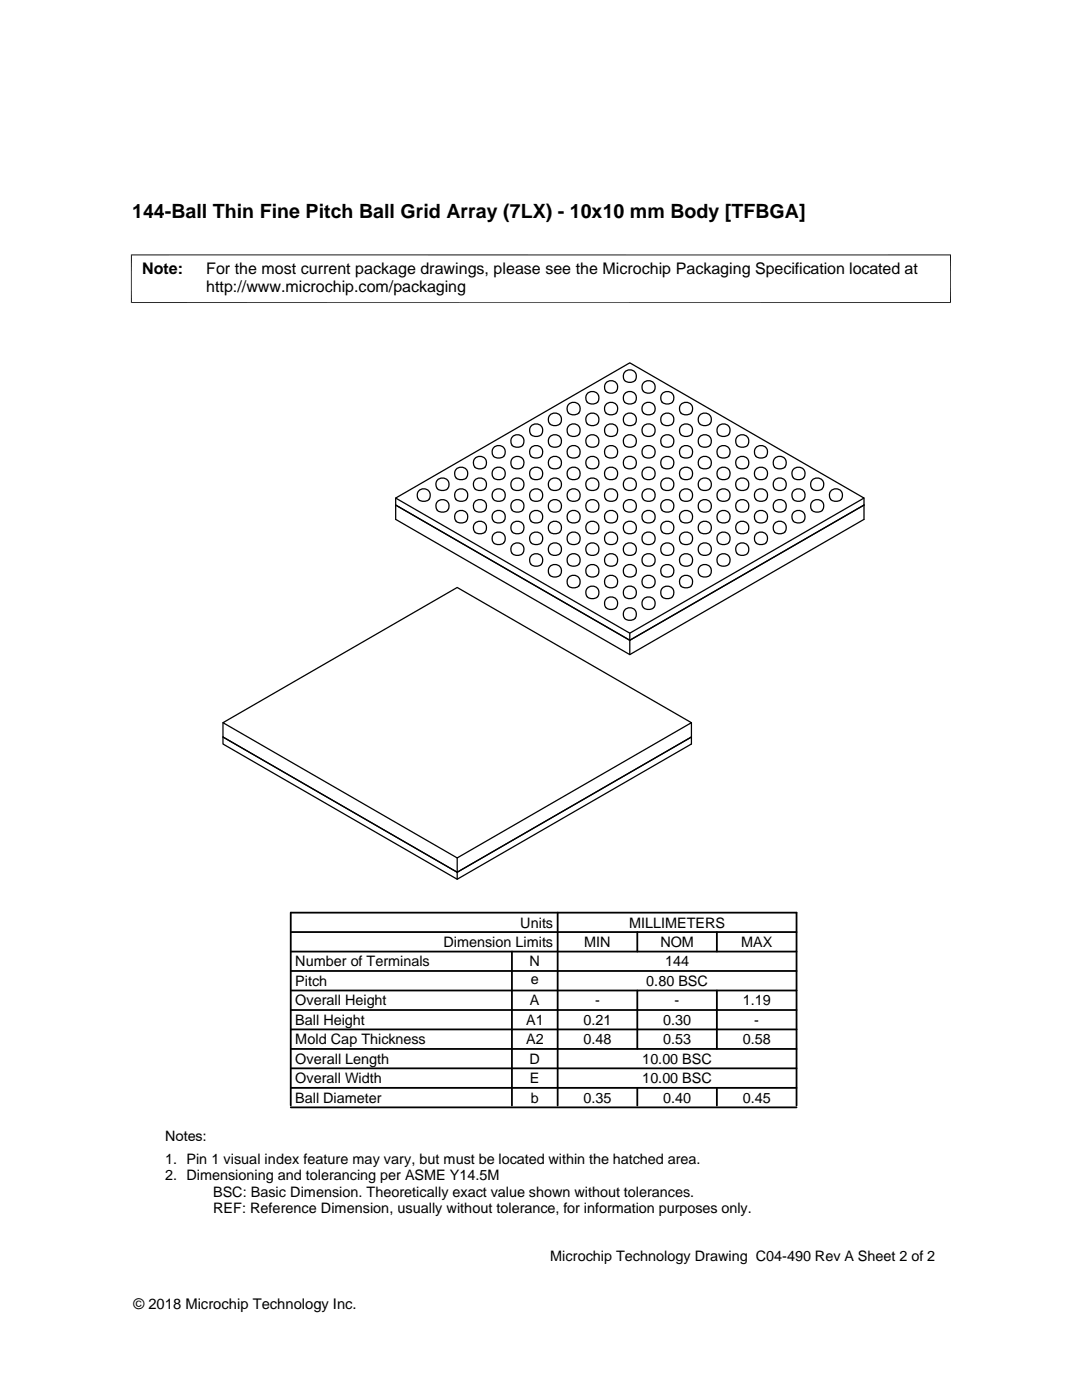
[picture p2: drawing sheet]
<svg xmlns="http://www.w3.org/2000/svg" width="216mm" height="279mm" viewBox="0 0 216 279" stroke-linecap="round" stroke-linejoin="round" font-family="sans-serif">
<g fill="none" stroke="#000" stroke-width=".25">
<path d="M117.1 78.7a1.3 1.3 0 0 1 1.7-.5 1.3 1.3 0 0 1 .5 1.8 1.3 1.3 0 0 1-1.7 .5l-.3-.2a1.33 1.33 0 0 1-.2-1.6zM120.8 76.5a1.32 1.32 0 0 1 1.9-.3 1.32 1.32 0 0 1 .2 1.9 1.32 1.32 0 0 1-1.9 .1 1.26 1.26 0 0 1-.2-1.7zM124.6 78.7a1.3 1.3 0 0 1 1.7-.4 1.3 1.3 0 0 1 .5 1.7 1.3 1.3 0 0 1-1.7 .5l-.4-.2a1.31 1.31 0 0 1-.1-1.6zM124.6 74.4a1.3 1.3 0 0 1 1.7-.5 1.3 1.3 0 0 1 .5 1.8 1.3 1.3 0 0 1-1.7 .5l-.4-.2a1.31 1.31 0 0 1-.1-1.6zM128.3 76.5a1.3 1.3 0 0 1 1.8-.4 1.3 1.3 0 0 1 .5 1.7 1.3 1.3 0 0 1-1.8 .6l-.3-.2a1.26 1.26 0 0 1-.2-1.7zM132 78.7a1.3 1.3 0 0 1 1.8-.5 1.3 1.3 0 0 1 .5 1.8 1.3 1.3 0 0 1-1.7 .5l-.4-.2a1.31 1.31 0 0 1-.2-1.6zM79 99.4l46.7-27 46.7 27-46.7 27zM79 99.4v4.3l46.7 26.9 46.7-26.9v-4.3M83.4 98.1a1.3 1.3 0 0 1 1.8-.4 1.3 1.3 0 0 1 .5 1.7 1.3 1.3 0 0 1-1.8 .6l-.3-.2a1.36 1.36 0 0 1-.2-1.7zM87.2 96a1.31 1.31 0 0 1 1.7-.5 1.31 1.31 0 0 1 .5 1.8 1.31 1.31 0 0 1-1.7 .5l-.3-.2a1.4 1.4 0 0 1-.2-1.6zM90.9 93.8a1.31 1.31 0 0 1 1.8-.4 1.31 1.31 0 0 1 .5 1.7 1.31 1.31 0 0 1-1.8 .5l-.3-.1a1.36 1.36 0 0 1-.2-1.7zM90.9 98.1a1.31 1.31 0 0 1 1.8-.4 1.31 1.31 0 0 1 .5 1.7 1.31 1.31 0 0 1-1.8 .6l-.3-.2a1.36 1.36 0 0 1-.2-1.7z"/>
<path d="M94.6 96a1.31 1.31 0 0 1 1.8-.5 1.31 1.31 0 0 1 .5 1.8 1.31 1.31 0 0 1-1.7 .5l-.4-.2a1.38 1.38 0 0 1-.2-1.6zM94.6 91.6a1.31 1.31 0 0 1 1.8-.4 1.31 1.31 0 0 1 .5 1.7 1.31 1.31 0 0 1-1.7 .6l-.4-.2a1.38 1.38 0 0 1-.2-1.7zM98.4 98.1a1.31 1.31 0 0 1 1.8-.4 1.31 1.31 0 0 1 .4 1.7 1.31 1.31 0 0 1-1.7 .6l-.3-.2a1.3 1.3 0 0 1-.2-1.7zM98.4 93.8a1.31 1.31 0 0 1 1.8-.4 1.31 1.31 0 0 1 .4 1.7 1.31 1.31 0 0 1-1.7 .5l-.3-.1a1.3 1.3 0 0 1-.2-1.7zM98.4 89.5a1.31 1.31 0 0 1 1.8-.5 1.31 1.31 0 0 1 .4 1.8 1.31 1.31 0 0 1-1.7 .5l-.3-.2a1.3 1.3 0 0 1-.2-1.6zM102.1 95.9a1.31 1.31 0 0 1 1.8-.4 1.31 1.31 0 0 1 .5 1.8 1.31 1.31 0 0 1-1.8 .5l-.3-.2a1.36 1.36 0 0 1-.2-1.7zM102.1 91.6a1.31 1.31 0 0 1 1.8-.4 1.31 1.31 0 0 1 .5 1.8 1.31 1.31 0 0 1-1.8 .5l-.3-.2a1.36 1.36 0 0 1-.2-1.7zM102.1 87.3a1.31 1.31 0 0 1 1.8-.4 1.31 1.31 0 0 1 .5 1.7 1.31 1.31 0 0 1-1.8 .6l-.3-.2a1.36 1.36 0 0 1-.2-1.7zM105.9 93.8a1.31 1.31 0 0 1 1.7-.5 1.31 1.31 0 0 1 .5 1.8 1.31 1.31 0 0 1-1.7 .5l-.4-.1a1.38 1.38 0 0 1-.1-1.7zM105.9 98.1a1.31 1.31 0 0 1 1.7-.4 1.31 1.31 0 0 1 .5 1.7 1.31 1.31 0 0 1-1.7 .6l-.4-.2a1.38 1.38 0 0 1-.1-1.7zM105.9 85.2a1.34 1.34 0 0 1 2.2-.2 1.34 1.34 0 0 1-.7 2.1 1.34 1.34 0 0 1-1.7-1.4zM105.9 89.5a1.31 1.31 0 0 1 1.7-.5 1.31 1.31 0 0 1 .5 1.8 1.31 1.31 0 0 1-1.7 .5l-.4-.2a1.38 1.38 0 0 1-.1-1.6z"/>
<path d="M109.6 95.9a1.31 1.31 0 0 1 1.8-.4 1.31 1.31 0 0 1 .5 1.8 1.31 1.31 0 0 1-1.8 .5l-.3-.2a1.3 1.3 0 0 1-.2-1.7zM109.6 83a1.31 1.31 0 0 1 1.8-.4 1.31 1.31 0 0 1 .5 1.7 1.31 1.31 0 0 1-1.8 .5l-.3-.1a1.26 1.26 0 0 1-.2-1.7zM109.6 91.6a1.31 1.31 0 0 1 1.8-.4 1.31 1.31 0 0 1 .5 1.8 1.31 1.31 0 0 1-1.8 .5l-.3-.2a1.3 1.3 0 0 1-.2-1.7zM109.6 87.3a1.31 1.31 0 0 1 1.8-.4 1.31 1.31 0 0 1 .5 1.7 1.31 1.31 0 0 1-1.8 .6l-.3-.2a1.3 1.3 0 0 1-.2-1.7zM113.3 80.8a1.3 1.3 0 0 1 1.8-.4 1.3 1.3 0 0 1 .5 1.7 1.3 1.3 0 0 1-1.7 .6l-.4-.2a1.32 1.32 0 0 1-.2-1.7zM113.4 98.1a1.3 1.3 0 0 1 1.7-.4 1.3 1.3 0 0 1 .5 1.7 1.3 1.3 0 0 1-1.7 .6l-.4-.2a1.36 1.36 0 0 1-.1-1.7zM113.4 93.8a1.3 1.3 0 0 1 1.7-.4 1.3 1.3 0 0 1 .5 1.7 1.3 1.3 0 0 1-1.7 .5l-.4-.1a1.36 1.36 0 0 1-.1-1.7zM113.4 89.5a1.3 1.3 0 0 1 1.7-.5 1.3 1.3 0 0 1 .5 1.8 1.3 1.3 0 0 1-1.7 .5l-.4-.2a1.36 1.36 0 0 1-.1-1.6zM113.4 85.2a1.3 1.3 0 0 1 1.7-.5 1.3 1.3 0 0 1 .5 1.8 1.3 1.3 0 0 1-1.7 .5l-.4-.2a1.36 1.36 0 0 1-.1-1.6zM117.1 96a1.31 1.31 0 0 1 1.7-.5 1.31 1.31 0 0 1 .5 1.8 1.31 1.31 0 0 1-1.7 .5l-.3-.2a1.39 1.39 0 0 1-.2-1.6zM117.1 83a1.31 1.31 0 0 1 1.7-.5 1.31 1.31 0 0 1 .5 1.8 1.31 1.31 0 0 1-1.7 .5l-.3-.1a1.34 1.34 0 0 1-.2-1.7zM117.1 87.3a1.31 1.31 0 0 1 1.8-.4 1.31 1.31 0 0 1 .4 1.7 1.31 1.31 0 0 1-1.7 .6l-.3-.2a1.38 1.38 0 0 1-.2-1.7z"/>
<path d="M117.1 91.6a1.31 1.31 0 0 1 1.8-.4 1.31 1.31 0 0 1 .4 1.7 1.31 1.31 0 0 1-1.7 .6l-.3-.2a1.38 1.38 0 0 1-.2-1.7zM120.8 80.8a1.33 1.33 0 0 1 1.9-.3 1.33 1.33 0 0 1 .2 1.9 1.33 1.33 0 0 1-1.9 .1 1.27 1.27 0 0 1-.2-1.7zM120.8 93.8a1.32 1.32 0 0 1 1.9-.3 1.32 1.32 0 0 1 .2 1.9 1.32 1.32 0 0 1-1.9 .1 1.31 1.31 0 0 1-.2-1.7zM120.8 98.1a1.32 1.32 0 0 1 1.9-.3 1.32 1.32 0 0 1 .2 1.9 1.32 1.32 0 0 1-1.9 .1 1.31 1.31 0 0 1-.2-1.7zM120.8 85.1a1.32 1.32 0 0 1 1.9-.3 1.32 1.32 0 0 1 .2 1.9 1.32 1.32 0 0 1-1.9 .1 1.3 1.3 0 0 1-.2-1.7zM120.8 89.5a1.32 1.32 0 0 1 1.9-.4 1.32 1.32 0 0 1 .2 2 1.32 1.32 0 0 1-1.9 0 1.3 1.3 0 0 1-.2-1.6zM124.6 95.9a1.3 1.3 0 0 1 1.7-.4 1.3 1.3 0 0 1 .5 1.8 1.3 1.3 0 0 1-1.7 .5l-.4-.2a1.36 1.36 0 0 1-.1-1.7zM124.6 83a1.3 1.3 0 0 1 1.7-.4 1.3 1.3 0 0 1 .5 1.7 1.3 1.3 0 0 1-1.7 .5l-.4-.1a1.32 1.32 0 0 1-.1-1.7zM124.6 91.6a1.3 1.3 0 0 1 1.7-.4 1.3 1.3 0 0 1 .5 1.8 1.3 1.3 0 0 1-1.7 .5l-.4-.2a1.36 1.36 0 0 1-.1-1.7zM124.6 87.3a1.3 1.3 0 0 1 1.7-.4 1.3 1.3 0 0 1 .5 1.7 1.3 1.3 0 0 1-1.7 .6l-.4-.2a1.36 1.36 0 0 1-.1-1.7zM128.3 80.8a1.31 1.31 0 0 1 1.8-.4 1.31 1.31 0 0 1 .5 1.7 1.31 1.31 0 0 1-1.8 .6l-.3-.2a1.26 1.26 0 0 1-.2-1.7zM128.3 98.1a1.31 1.31 0 0 1 1.8-.4 1.31 1.31 0 0 1 .5 1.7 1.31 1.31 0 0 1-1.8 .6l-.3-.2a1.3 1.3 0 0 1-.2-1.7z"/>
<path d="M128.3 93.8a1.31 1.31 0 0 1 1.8-.5 1.31 1.31 0 0 1 .5 1.8 1.31 1.31 0 0 1-1.8 .5l-.3-.1a1.3 1.3 0 0 1-.2-1.7zM128.3 89.5a1.3 1.3 0 0 1 1.8-.5 1.3 1.3 0 0 1 .5 1.8 1.3 1.3 0 0 1-1.8 .5l-.3-.2a1.3 1.3 0 0 1-.2-1.6zM128.3 85.2a1.33 1.33 0 0 1 1.9-.4 1.33 1.33 0 0 1 .2 2 1.33 1.33 0 0 1-1.9 0 1.3 1.3 0 0 1-.2-1.6zM132 95.9a1.31 1.31 0 0 1 1.8-.4 1.31 1.31 0 0 1 .5 1.8 1.31 1.31 0 0 1-1.8 .5l-.3-.2a1.36 1.36 0 0 1-.2-1.7zM132 83a1.3 1.3 0 0 1 1.8-.4 1.3 1.3 0 0 1 .5 1.7 1.3 1.3 0 0 1-1.7 .5l-.4-.1a1.32 1.32 0 0 1-.2-1.7zM132 87.3a1.31 1.31 0 0 1 1.8-.4 1.31 1.31 0 0 1 .5 1.7 1.31 1.31 0 0 1-1.8 .6l-.3-.2a1.36 1.36 0 0 1-.2-1.7zM132 91.6a1.31 1.31 0 0 1 1.8-.4 1.31 1.31 0 0 1 .5 1.8 1.31 1.31 0 0 1-1.8 .5l-.3-.2a1.36 1.36 0 0 1-.2-1.7zM135.8 80.9a1.31 1.31 0 0 1 1.7-.5 1.31 1.31 0 0 1 .5 1.7 1.31 1.31 0 0 1-1.7 .6l-.3-.2a1.33 1.33 0 0 1-.2-1.6zM135.8 93.8a1.31 1.31 0 0 1 1.7-.5 1.31 1.31 0 0 1 .5 1.8 1.31 1.31 0 0 1-1.7 .5l-.3-.1a1.38 1.38 0 0 1-.2-1.7zM135.8 98.1a1.31 1.31 0 0 1 1.7-.4 1.31 1.31 0 0 1 .5 1.7 1.31 1.31 0 0 1-1.7 .6l-.3-.2a1.38 1.38 0 0 1-.2-1.7zM135.8 85.2a1.34 1.34 0 0 1 2.2-.2 1.34 1.34 0 0 1-.7 2.1 1.34 1.34 0 0 1-1.7-1.4zM135.8 89.5a1.31 1.31 0 0 1 1.7-.5 1.31 1.31 0 0 1 .5 1.8 1.31 1.31 0 0 1-1.7 .5l-.3-.2a1.38 1.38 0 0 1-.2-1.6z"/>
<path d="M139.5 95.9a1.31 1.31 0 0 1 1.8-.4 1.31 1.31 0 0 1 .5 1.8 1.31 1.31 0 0 1-1.8 .5l-.3-.2a1.3 1.3 0 0 1-.2-1.7zM139.5 83a1.31 1.31 0 0 1 1.8-.4 1.31 1.31 0 0 1 .5 1.7 1.31 1.31 0 0 1-1.8 .5l-.3-.1a1.26 1.26 0 0 1-.2-1.7zM139.5 91.6a1.31 1.31 0 0 1 1.8-.4 1.31 1.31 0 0 1 .5 1.8 1.31 1.31 0 0 1-1.8 .5l-.3-.2a1.3 1.3 0 0 1-.2-1.7zM139.5 87.3a1.31 1.31 0 0 1 1.8-.4 1.31 1.31 0 0 1 .5 1.7 1.31 1.31 0 0 1-1.8 .6l-.3-.2a1.3 1.3 0 0 1-.2-1.7zM143.3 98.1a1.31 1.31 0 0 1 1.7-.4 1.31 1.31 0 0 1 .5 1.7 1.31 1.31 0 0 1-1.7 .6l-.4-.2a1.36 1.36 0 0 1-.1-1.7zM143.3 93.8a1.31 1.31 0 0 1 1.7-.4 1.31 1.31 0 0 1 .5 1.7 1.31 1.31 0 0 1-1.7 .5l-.4-.1a1.36 1.36 0 0 1-.1-1.7zM143.3 89.5a1.31 1.31 0 0 1 1.7-.5 1.31 1.31 0 0 1 .5 1.8 1.31 1.31 0 0 1-1.7 .5l-.4-.2a1.36 1.36 0 0 1-.1-1.6zM143.3 85.2a1.32 1.32 0 0 1 1.9-.4 1.32 1.32 0 0 1 .2 2 1.32 1.32 0 0 1-2 0 1.36 1.36 0 0 1-.1-1.6zM147 96a1.31 1.31 0 0 1 1.8-.5 1.31 1.31 0 0 1 .5 1.8 1.31 1.31 0 0 1-1.8 .5l-.3-.2a1.39 1.39 0 0 1-.2-1.6zM147 87.3a1.31 1.31 0 0 1 1.8-.4 1.31 1.31 0 0 1 .5 1.7 1.31 1.31 0 0 1-1.8 .6l-.3-.2a1.38 1.38 0 0 1-.2-1.7zM147 91.6a1.31 1.31 0 0 1 1.8-.4 1.31 1.31 0 0 1 .5 1.7 1.31 1.31 0 0 1-1.8 .6l-.3-.2a1.38 1.38 0 0 1-.2-1.7zM150.7 93.8a1.32 1.32 0 0 1 2-.3 1.32 1.32 0 0 1 .1 1.9 1.32 1.32 0 0 1-2-.1l-.2-.3-.1-.7z"/>
<path d="M150.7 98.1a1.32 1.32 0 0 1 2-.3 1.32 1.32 0 0 1 .1 2 1.32 1.32 0 0 1-2-.1l-.2-.3-.1-.8zM150.7 89.5a1.32 1.32 0 0 1 1.9-.4 1.32 1.32 0 0 1 .2 2 1.32 1.32 0 0 1-1.9 0 1.3 1.3 0 0 1-.2-1.6zM154.5 95.9a1.3 1.3 0 0 1 1.7-.4 1.3 1.3 0 0 1 .5 1.8 1.3 1.3 0 0 1-1.7 .5l-.4-.2a1.36 1.36 0 0 1-.1-1.7zM154.5 91.6a1.3 1.3 0 0 1 1.7-.4 1.3 1.3 0 0 1 .5 1.8 1.3 1.3 0 0 1-1.7 .5l-.4-.2a1.36 1.36 0 0 1-.1-1.7zM158.2 98.1a1.31 1.31 0 0 1 1.8-.4 1.31 1.31 0 0 1 .5 1.7 1.31 1.31 0 0 1-1.8 .6l-.3-.2a1.39 1.39 0 0 1-.2-1.7zM158.2 93.8a1.31 1.31 0 0 1 1.8-.5 1.31 1.31 0 0 1 .5 1.8 1.31 1.31 0 0 1-1.8 .5l-.3-.1a1.39 1.39 0 0 1-.2-1.7zM162 95.9a1.32 1.32 0 0 1 1.9-.3 1.32 1.32 0 0 1 .2 1.9 1.32 1.32 0 0 1-2 .1 1.31 1.31 0 0 1-.1-1.7zM165.7 98.1a1.3 1.3 0 0 1 1.8-.4 1.3 1.3 0 0 1 .4 1.7 1.3 1.3 0 0 1-1.7 .6l-.3-.2a1.37 1.37 0 0 1-.2-1.7zM79 100.8l46.7 27 46.7-27M87.2 100.3a1.31 1.31 0 0 1 1.7-.5 1.31 1.31 0 0 1 .5 1.8 1.31 1.31 0 0 1-1.7 .5l-.3-.2a1.4 1.4 0 0 1-.2-1.6zM90.9 102.4a1.31 1.31 0 0 1 1.8-.4 1.31 1.31 0 0 1 .5 1.7 1.31 1.31 0 0 1-1.8 .6l-.3-.2a1.37 1.37 0 0 1-.2-1.7zM94.6 100.3a1.31 1.31 0 0 1 1.8-.5 1.31 1.31 0 0 1 .5 1.8 1.31 1.31 0 0 1-1.7 .5l-.4-.2a1.38 1.38 0 0 1-.2-1.6z"/>
<path d="M94.6 104.6a1.31 1.31 0 0 1 1.8-.5 1.31 1.31 0 0 1 .5 1.8 1.31 1.31 0 0 1-1.7 .5l-.4-.1a1.38 1.38 0 0 1-.2-1.7zM98.4 106.7a1.31 1.31 0 0 1 1.8-.4 1.31 1.31 0 0 1 .4 1.8 1.31 1.31 0 0 1-1.7 .5l-.3-.2a1.31 1.31 0 0 1-.2-1.7zM98.4 102.4a1.31 1.31 0 0 1 1.8-.4 1.31 1.31 0 0 1 .4 1.7 1.31 1.31 0 0 1-1.7 .6l-.3-.2a1.31 1.31 0 0 1-.2-1.7zM102.1 100.3a1.31 1.31 0 0 1 1.8-.5 1.31 1.31 0 0 1 .5 1.8 1.31 1.31 0 0 1-1.8 .5l-.3-.2a1.37 1.37 0 0 1-.2-1.6zM102.1 104.6a1.31 1.31 0 0 1 1.8-.5 1.31 1.31 0 0 1 .5 1.8 1.31 1.31 0 0 1-1.8 .5l-.3-.1a1.37 1.37 0 0 1-.2-1.7zM102.1 108.9a1.32 1.32 0 0 1 1.9-.3 1.32 1.32 0 0 1 .2 1.9 1.32 1.32 0 0 1-1.9 .1 1.31 1.31 0 0 1-.2-1.7zM105.9 102.4a1.31 1.31 0 0 1 1.7-.4 1.31 1.31 0 0 1 .5 1.7 1.31 1.31 0 0 1-1.7 .6l-.4-.2a1.38 1.38 0 0 1-.1-1.7zM105.9 111.1a1.33 1.33 0 0 1 1.9-.4 1.33 1.33 0 0 1 .2 1.9 1.33 1.33 0 0 1-2 .1 1.32 1.32 0 0 1-.1-1.6zM105.9 106.7a1.31 1.31 0 0 1 1.7-.4 1.31 1.31 0 0 1 .5 1.8 1.31 1.31 0 0 1-1.7 .5l-.4-.2a1.38 1.38 0 0 1-.1-1.7zM109.6 100.3a1.31 1.31 0 0 1 1.8-.5 1.31 1.31 0 0 1 .5 1.8 1.31 1.31 0 0 1-1.8 .5l-.3-.2a1.31 1.31 0 0 1-.2-1.6zM109.6 108.9a1.33 1.33 0 0 1 1.9-.4 1.33 1.33 0 0 1 .2 2 1.33 1.33 0 0 1-1.9 .1 1.25 1.25 0 0 1-.2-1.7zM109.6 104.6a1.31 1.31 0 0 1 1.8-.5 1.31 1.31 0 0 1 .5 1.8 1.31 1.31 0 0 1-1.8 .5l-.3-.1a1.31 1.31 0 0 1-.2-1.7z"/>
<path d="M109.6 113.2a1.33 1.33 0 0 1 1.9-.3 1.33 1.33 0 0 1 .2 1.9 1.33 1.33 0 0 1-1.9 .1 1.25 1.25 0 0 1-.2-1.7zM113.4 115.4a1.33 1.33 0 0 1 1.9-.4 1.33 1.33 0 0 1 .2 2 1.33 1.33 0 0 1-2 0 1.31 1.31 0 0 1-.1-1.6zM113.4 106.7a1.3 1.3 0 0 1 1.7-.4 1.3 1.3 0 0 1 .5 1.8 1.3 1.3 0 0 1-1.7 .5l-.4-.2a1.36 1.36 0 0 1-.1-1.7zM113.4 102.4a1.3 1.3 0 0 1 1.7-.4 1.3 1.3 0 0 1 .5 1.7 1.3 1.3 0 0 1-1.7 .6l-.4-.2a1.36 1.36 0 0 1-.1-1.7zM113.4 111.1a1.32 1.32 0 0 1 1.9-.4 1.32 1.32 0 0 1 .2 2 1.32 1.32 0 0 1-2 0 1.31 1.31 0 0 1-.1-1.6zM117.1 100.3a1.31 1.31 0 0 1 1.8-.5 1.31 1.31 0 0 1 .4 1.8 1.31 1.31 0 0 1-1.7 .5l-.3-.2a1.39 1.39 0 0 1-.2-1.6zM117.1 117.5a1.34 1.34 0 0 1 2.2-.1 1.34 1.34 0 0 1-.7 2.1 1.34 1.34 0 0 1-1.7-1.4zM117.1 104.6a1.31 1.31 0 0 1 1.8-.5 1.31 1.31 0 0 1 .4 1.8 1.31 1.31 0 0 1-1.7 .5l-.3-.1a1.39 1.39 0 0 1-.2-1.7zM117.1 113.2a1.34 1.34 0 0 1 2.2-.1 1.34 1.34 0 0 1-.7 2.1 1.34 1.34 0 0 1-1.7-1.4zM117.1 108.9a1.34 1.34 0 0 1 2.2-.1 1.34 1.34 0 0 1-.7 2.1 1.34 1.34 0 0 1-1.7-1.5zM120.8 102.4a1.32 1.32 0 0 1 1.9-.3 1.32 1.32 0 0 1 .2 1.9 1.32 1.32 0 0 1-1.9 .1 1.31 1.31 0 0 1-.2-1.7zM120.8 111.1a1.32 1.32 0 0 1 1.9-.4 1.32 1.32 0 0 1 .2 1.9 1.32 1.32 0 0 1-1.9 .1 1.26 1.26 0 0 1-.2-1.6z"/>
<path d="M120.8 106.7a1.32 1.32 0 0 1 1.9-.3 1.32 1.32 0 0 1 .2 1.9 1.32 1.32 0 0 1-1.9 .1 1.31 1.31 0 0 1-.2-1.7zM120.8 119.7a1.32 1.32 0 0 1 1.9-.4 1.32 1.32 0 0 1 .2 2 1.32 1.32 0 0 1-1.9 0 1.26 1.26 0 0 1-.2-1.6zM120.8 115.4a1.32 1.32 0 0 1 1.9-.4 1.32 1.32 0 0 1 .2 2 1.32 1.32 0 0 1-1.9 0 1.26 1.26 0 0 1-.2-1.6zM124.6 100.3a1.3 1.3 0 0 1 1.7-.5 1.3 1.3 0 0 1 .5 1.8 1.3 1.3 0 0 1-1.7 .5l-.4-.2a1.37 1.37 0 0 1-.1-1.6zM124.6 117.5a1.33 1.33 0 0 1 1.9-.3 1.33 1.33 0 0 1 .2 1.9 1.33 1.33 0 0 1-2 .1 1.31 1.31 0 0 1-.1-1.7zM124.6 108.9a1.32 1.32 0 0 1 1.9-.3 1.32 1.32 0 0 1 .2 1.9 1.32 1.32 0 0 1-2 .1 1.31 1.31 0 0 1-.1-1.7zM124.6 104.6a1.3 1.3 0 0 1 1.7-.4 1.3 1.3 0 0 1 .5 1.7 1.3 1.3 0 0 1-1.7 .5l-.4-.1a1.36 1.36 0 0 1-.1-1.7zM124.6 113.2a1.32 1.32 0 0 1 1.9-.3 1.32 1.32 0 0 1 .2 1.9 1.32 1.32 0 0 1-2 .1 1.31 1.31 0 0 1-.1-1.7zM128.3 106.7a1.31 1.31 0 0 1 1.8-.4 1.31 1.31 0 0 1 .5 1.8 1.31 1.31 0 0 1-1.8 .5l-.3-.2a1.31 1.31 0 0 1-.2-1.7zM128.3 102.4a1.31 1.31 0 0 1 1.8-.4 1.31 1.31 0 0 1 .5 1.7 1.31 1.31 0 0 1-1.8 .6l-.3-.2a1.31 1.31 0 0 1-.2-1.7zM128.3 111.1a1.33 1.33 0 0 1 1.9-.4 1.33 1.33 0 0 1 .2 1.9 1.33 1.33 0 0 1-1.9 .1 1.25 1.25 0 0 1-.2-1.6zM132 100.3a1.31 1.31 0 0 1 1.8-.5 1.31 1.31 0 0 1 .5 1.8 1.31 1.31 0 0 1-1.8 .5l-.3-.2a1.37 1.37 0 0 1-.2-1.6z"/>
<path d="M132 117.5a1.33 1.33 0 0 1 2-.3 1.33 1.33 0 0 1 .1 1.9 1.33 1.33 0 0 1-1.9 .1 1.31 1.31 0 0 1-.2-1.7zM132 104.6a1.31 1.31 0 0 1 1.8-.5 1.31 1.31 0 0 1 .5 1.8 1.31 1.31 0 0 1-1.8 .5l-.3-.1a1.37 1.37 0 0 1-.2-1.7zM132 113.2a1.32 1.32 0 0 1 2-.3 1.32 1.32 0 0 1 .1 1.9 1.32 1.32 0 0 1-1.9 .1 1.31 1.31 0 0 1-.2-1.7zM132 108.9a1.32 1.32 0 0 1 2-.3 1.32 1.32 0 0 1 .1 1.9 1.32 1.32 0 0 1-1.9 .1 1.31 1.31 0 0 1-.2-1.7zM135.8 115.4a1.33 1.33 0 0 1 1.9-.4 1.33 1.33 0 0 1 .2 2 1.33 1.33 0 0 1-1.9 0 1.33 1.33 0 0 1-.2-1.6zM135.8 102.4a1.31 1.31 0 0 1 1.7-.4 1.31 1.31 0 0 1 .5 1.7 1.31 1.31 0 0 1-1.7 .6l-.3-.2a1.38 1.38 0 0 1-.2-1.7zM135.8 111.1a1.33 1.33 0 0 1 1.9-.4 1.33 1.33 0 0 1 .2 1.9 1.33 1.33 0 0 1-1.9 .1 1.32 1.32 0 0 1-.2-1.6zM135.8 106.7a1.31 1.31 0 0 1 1.7-.4 1.31 1.31 0 0 1 .5 1.8 1.31 1.31 0 0 1-1.7 .5l-.3-.2a1.38 1.38 0 0 1-.2-1.7zM139.5 100.3a1.31 1.31 0 0 1 1.8-.5 1.31 1.31 0 0 1 .5 1.8 1.31 1.31 0 0 1-1.8 .5l-.3-.2a1.31 1.31 0 0 1-.2-1.6zM139.5 108.9a1.33 1.33 0 0 1 1.9-.4 1.33 1.33 0 0 1 .2 2 1.33 1.33 0 0 1-1.9 .1 1.25 1.25 0 0 1-.2-1.7zM139.5 104.6a1.31 1.31 0 0 1 1.8-.5 1.31 1.31 0 0 1 .5 1.8 1.31 1.31 0 0 1-1.8 .5l-.3-.1a1.31 1.31 0 0 1-.2-1.7zM139.5 113.2a1.33 1.33 0 0 1 1.9-.3 1.33 1.33 0 0 1 .2 1.9 1.33 1.33 0 0 1-1.9 .1 1.25 1.25 0 0 1-.2-1.7z"/>
<path d="M143.3 106.7a1.31 1.31 0 0 1 1.7-.4 1.31 1.31 0 0 1 .5 1.8 1.31 1.31 0 0 1-1.7 .5l-.4-.2a1.37 1.37 0 0 1-.1-1.7zM143.3 102.4a1.31 1.31 0 0 1 1.7-.4 1.31 1.31 0 0 1 .5 1.7 1.31 1.31 0 0 1-1.7 .6l-.4-.2a1.37 1.37 0 0 1-.1-1.7zM143.3 111.1a1.32 1.32 0 0 1 1.9-.4 1.32 1.32 0 0 1 .2 2 1.32 1.32 0 0 1-2 0 1.31 1.31 0 0 1-.1-1.6zM147 100.3a1.31 1.31 0 0 1 1.8-.5 1.31 1.31 0 0 1 .5 1.8 1.31 1.31 0 0 1-1.8 .5l-.3-.2a1.39 1.39 0 0 1-.2-1.6zM147 104.6a1.31 1.31 0 0 1 1.8-.5 1.31 1.31 0 0 1 .5 1.8 1.31 1.31 0 0 1-1.8 .5l-.3-.1a1.39 1.39 0 0 1-.2-1.7zM147 108.9a1.34 1.34 0 0 1 2.2-.1 1.34 1.34 0 0 1-.7 2.1 1.34 1.34 0 0 1-1.7-1.5zM150.7 102.4a1.32 1.32 0 0 1 2-.3 1.32 1.32 0 0 1 .1 2 1.32 1.32 0 0 1-2-.1l-.2-.3-.1-.7zM150.7 106.7a1.32 1.32 0 0 1 2-.3 1.32 1.32 0 0 1 .1 2 1.32 1.32 0 0 1-2-.1l-.2-.3-.1-.7zM154.5 100.3a1.3 1.3 0 0 1 1.7-.5 1.3 1.3 0 0 1 .5 1.8 1.3 1.3 0 0 1-1.7 .5l-.4-.2a1.37 1.37 0 0 1-.1-1.6zM154.5 104.6a1.3 1.3 0 0 1 1.7-.4 1.3 1.3 0 0 1 .5 1.7 1.3 1.3 0 0 1-1.7 .5l-.4-.1a1.36 1.36 0 0 1-.1-1.7zM158.2 102.4a1.31 1.31 0 0 1 1.8-.4 1.31 1.31 0 0 1 .5 1.7 1.31 1.31 0 0 1-1.8 .6l-.3-.2a1.39 1.39 0 0 1-.2-1.7zM162 100.3a1.33 1.33 0 0 1 1.9-.4 1.33 1.33 0 0 1 .2 1.9 1.33 1.33 0 0 1-2 .1 1.31 1.31 0 0 1-.1-1.6z"/>
<path d="M124.6 121.8a1.33 1.33 0 0 1 1.9-.3 1.33 1.33 0 0 1 .2 2 1.33 1.33 0 0 1-2 0 1.31 1.31 0 0 1-.1-1.7zM125.7 126.4v4.2M44.5 144.2l46.7-27 46.8 27-46.8 27zM138 144.2v4.3l-46.8 27-46.7-27v-1.4l46.7 27 46.8-27-46.8 27-46.7-27v-2.9M91.2 171.2v4.3"/>
<circle cx="129.4" cy="116.1" r="1.31"/>
<circle cx="129.4" cy="120.4" r="1.31"/>
</g>
<path d="M26.1 50.9h163.7M26.2 50.8v9.7M189.7 50.8v9.7M26.1 60.4h163.7" fill="none" stroke="#000" stroke-width=".2"/>
<g fill="none" stroke="#000" stroke-width=".36">
<path d="M58 197.7h100.9M58 193.8h100.9M58 189.9h100.9M58 186h100.9M102.2 189.9v30.7M111.3 182.1v38.5M127.2 186v3.9M127.2 197.7v11.6M143 186v3.9M143 197.7v11.6M58 201.6h100.9M58 213.2h100.9"/>
<path d="M58 209.3h100.9M58 205.4h100.9M58 217.1h100.9M127.2 217.1v3.5M143 217.1v3.5M58 221h100.9M58 220.6v-38.5h100.9v38.5"/>
</g>
<text font-size="3.9" x="26.4" y="43.5">144-Ball Thin Fine Pitch Ball Grid Array (7LX) - 10x10 mm Body [TFBGA]</text>
<g font-size="3.2">
<text x="28.4" y="54.6">Note:</text>
<text x="41.1" y="58.3">http://www.microchip.com/packaging</text>
<text x="41.1" y="54.6">For the most current package drawings, please see the Microchip Packaging Specification located at</text>
</g>
<g font-size="2.9">
<text x="103.8" y="185.1">Units</text>
<text x="125.5" y="185.1">MILLIMETERS</text>
<text x="88.5" y="189">Dimension Limits</text>
<text x="116.6" y="189">MIN</text>
<text x="131.8" y="189">NOM</text>
<text x="147.9" y="189">MAX</text>
<text x="58.9" y="192.9">Number of Terminals</text>
<text x="58.9" y="196.8">Pitch</text>
<text x="105.7" y="192.9">N</text>
<text x="105.9" y="196.5">e</text>
<text x="128.9" y="196.8">0.80 BSC</text>
<text x="132.7" y="192.9">144</text>
<text x="58.9" y="200.6">Overall Height</text>
<text x="105.7" y="200.6">A</text>
<text x="118.7" y="200.6">-</text>
<text x="134.6" y="200.6">-</text>
<text x="148.2" y="200.6">1.19</text>
<text x="58.9" y="208.4">Mold Cap Thickness</text>
<text x="58.9" y="204.5">Ball Height</text>
<text x="105" y="204.5">A1</text>
<text x="105" y="208.4">A2</text>
<text x="116.4" y="204.5">0.21</text>
<text x="116.4" y="208.4">0.48</text>
<text x="132.3" y="208.4">0.53</text>
<text x="132.3" y="204.5">0.30</text>
<text x="148.2" y="208.4">0.58</text>
<text x="150.5" y="204.5">-</text>
<text x="58.9" y="212.3">Overall Length</text>
<text x="105.7" y="212.3">D</text>
<text x="128.2" y="212.3">10.00 BSC</text>
<text x="58.9" y="220.1">Ball Diameter</text>
<text x="58.9" y="216.2">Overall Width</text>
<text x="105.7" y="216.2">E</text>
<text x="105.9" y="220.1">b</text>
<text x="116.4" y="220.1">0.35</text>
<text x="128.2" y="216.2">10.00 BSC</text>
<text x="132.3" y="220.1">0.40</text>
<text x="148.2" y="220.1">0.45</text>
<text x="32.9" y="227.6">Notes:</text>
<text x="32.9" y="232.2">1. Pin 1 visual index feature may vary, but must be located within the hatched area.</text>
<text x="32.9" y="235.5">2. Dimensioning and tolerancing per ASME Y14.5M</text>
<text x="42.5" y="238.8">BSC: Basic Dimension. Theoretically exact value shown without tolerances.</text>
<text x="42.5" y="242.2">REF: Reference Dimension, usually without tolerance, for information purposes only.</text>
<text x="109.8" y="251.7">Microchip Technology Drawing C04-490 Rev A Sheet 2 of 2</text>
<text x="26.6" y="261.3">© 2018 Microchip Technology Inc.</text>
</g>
</svg>
